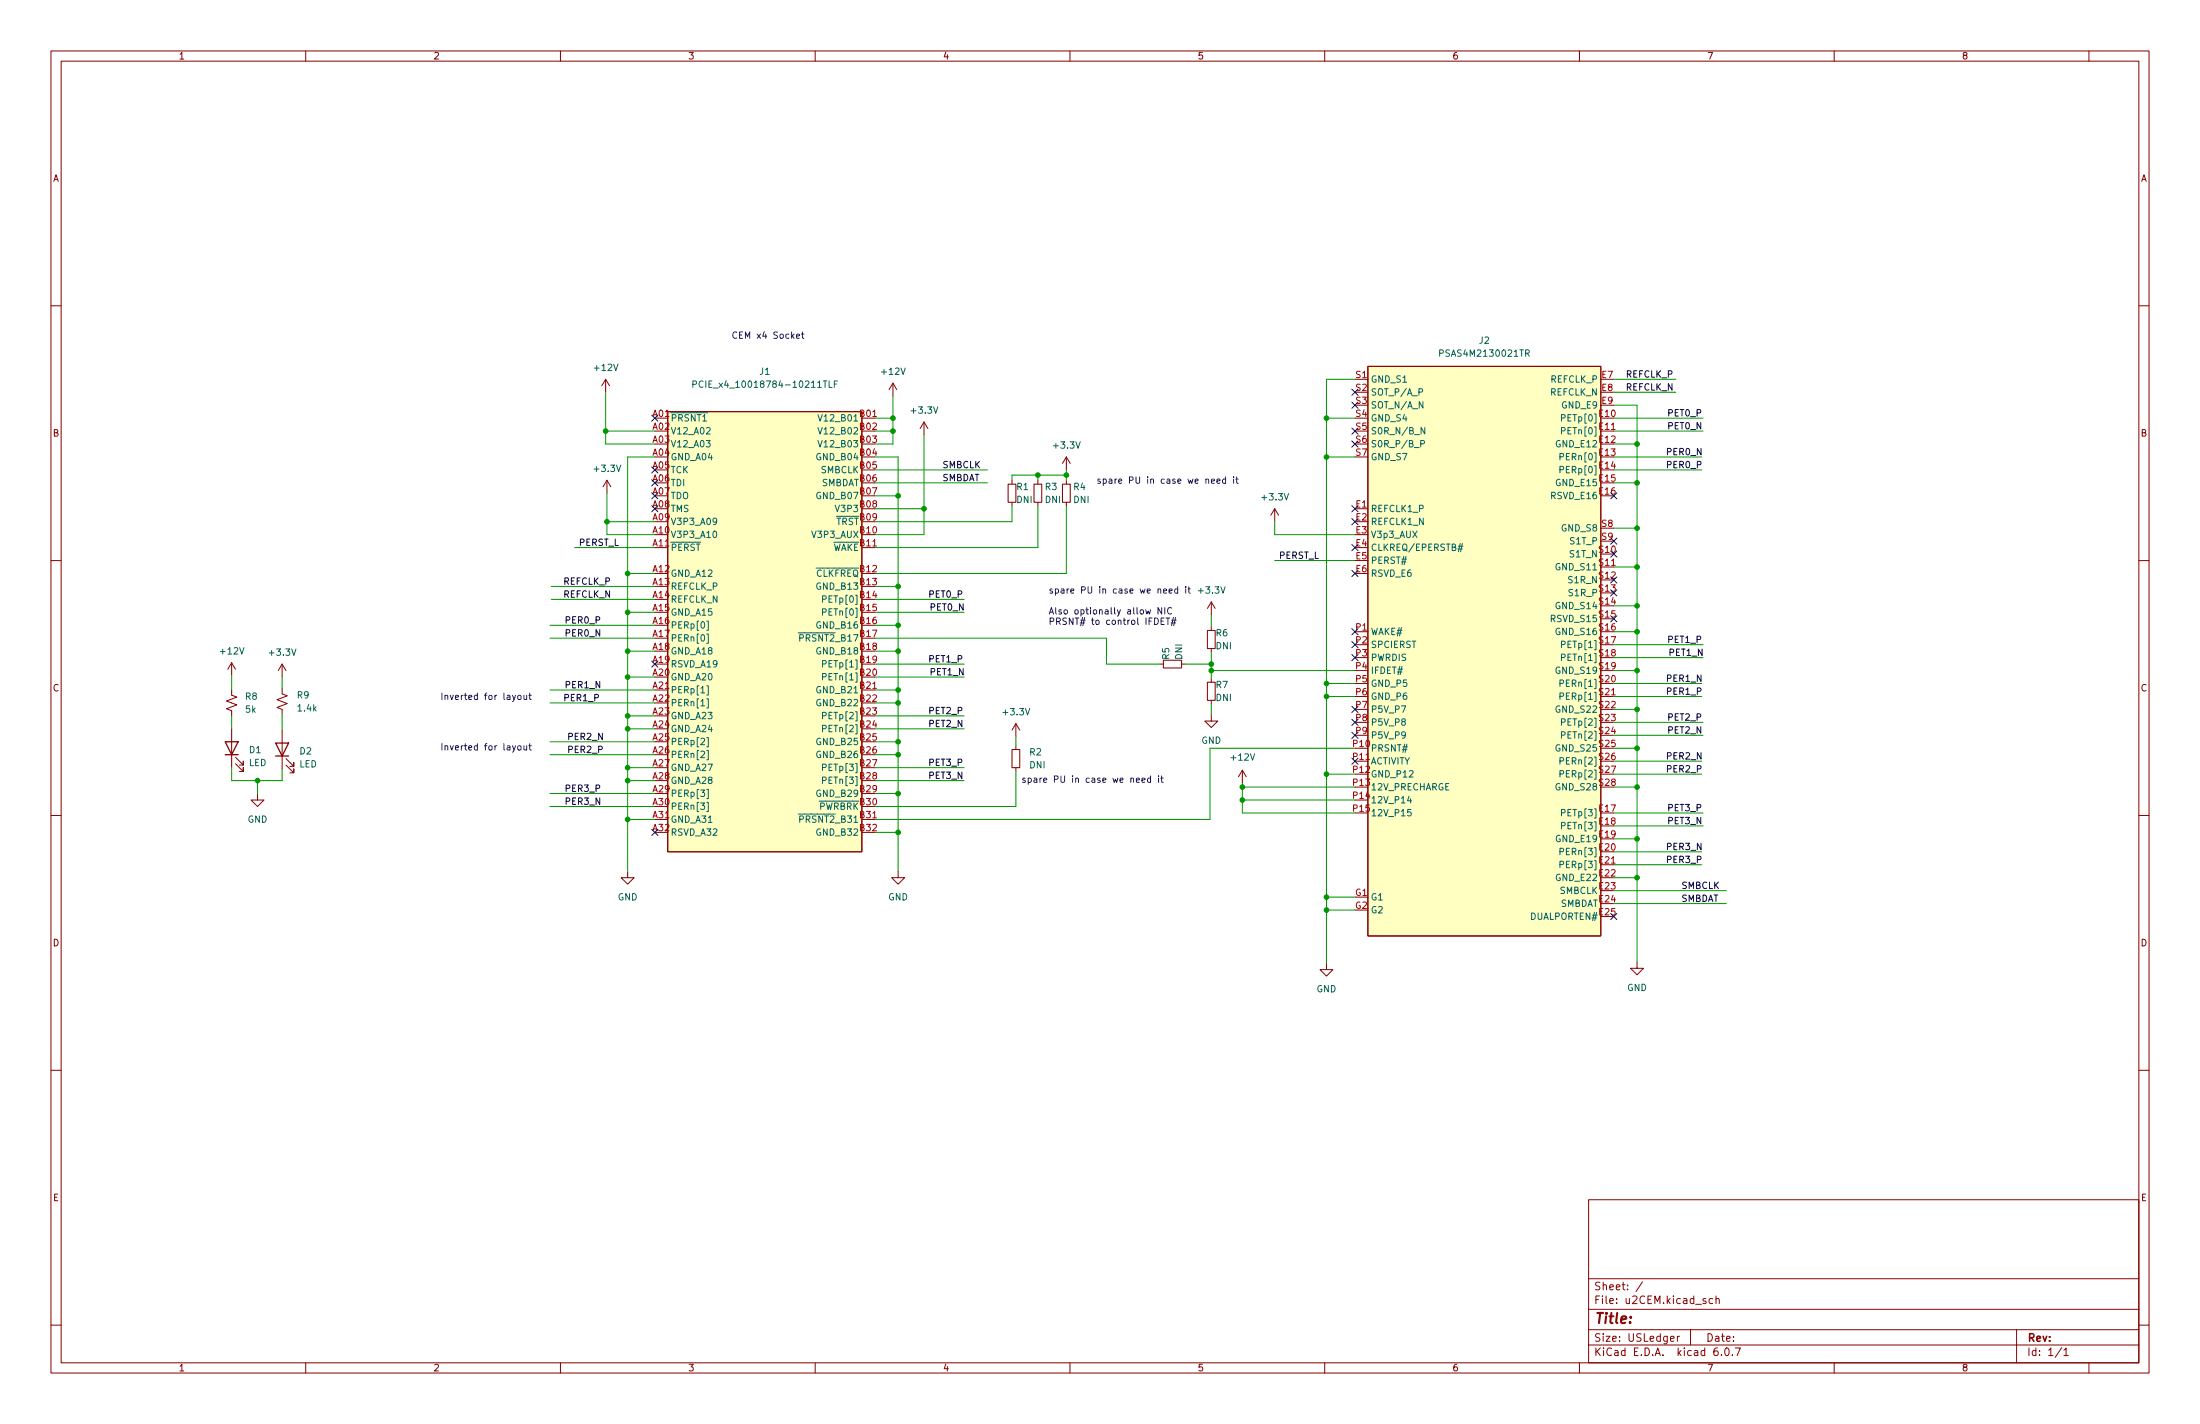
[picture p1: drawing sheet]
<svg xmlns="http://www.w3.org/2000/svg" width="432mm" height="279mm" viewBox="0 0 432 279" stroke-linecap="round" stroke-linejoin="round" font-family="sans-serif">
<g fill="none" stroke="#840000" stroke-width=".2">
<path d="M10 10h411.8v259.4h-411.8zM12 12h407.8v255.4h-407.8zM60 10v2M110 10v2M160 10v2M210 10v2M260 10v2M310 10v2M360 10v2M410 10v2M10 60h2M419.8 60h2"/>
<path d="M118.9 74.4l-.8 1.3M118.9 74.4v2.6M118.9 74.4l.7 1.3M175.3 75.2l-.8 1.3M175.3 75.2v2.5M175.3 75.2l.7 1.3M268.5 71.9h45.7v111.7h-45.7zM119.1 94.2l-.7 1.3M119.1 94.2v2.6M119.1 94.2l.8 1.3M131.1 80.8h38.1v86.3h-38.1zM181.4 82.8l-.8 1.3"/>
<path d="M181.4 82.8v2.5M181.4 82.8l.7 1.3M197.9 95h1.5v3.6h-1.5zM198.6 94.2v.8M198.6 98.6v.7M202.9 95h1.6v3.6h-1.6zM203.7 94.2v.8M203.7 98.6v.7M208.5 95h1.6v3.6h-1.6zM209.3 89.7l-.8 1.2M209.3 89.7v2.5M209.3 94.2v.8"/>
<path d="M209.3 98.6v.7M209.3 89.7l.8 1.2M250.2 99.8l-.8 1.3M250.2 99.8v2.6M250.2 99.8l.8 1.3M10 110h2M237.7 118.1l-.7 1.3M237.7 118.1v2.6M237.7 118.1l.8 1.3M419.8 110h2M45.5 135.4v1l1 .4-2.1 .7 2.1 .8-2.1 .8 1.1 .3v1.1M45.5 130v2.6"/>
<path d="M45.5 130l-.8 1.3M45.5 130l.7 1.3M55.4 135.1v1l1 .4-2 .8 2 .7-2 .8 1 .4v1M55.4 130.3v2.5M55.4 130.3l-.8 1.3M55.4 130.3l.7 1.3M227.6 130.3h.7M228.3 129.5h3.6v1.6h-3.6zM231.9 130.3h.8M237 123.7h1.5v3.6h-1.5zM237 133.9h1.5v3.5h-1.5zM237.7 122.9v.8"/>
<path d="M237.7 127.3v.7M237.7 133.1v.8M237.7 137.4v.8M10 160h2M45.5 143v7.6M46.2 149.9l1.6 1.5v-.8v.8h-.8M46.2 148.6l1.6 1.5v-.7v.7h-.8M50.5 155.7v1.3h1.3l-1.3 1.2-1.2-1.2h1.2M55.4 143.3v7.6M56.1 150.1l1.6 1.5v-.7v.7h-.8M56.1 148.8l1.6 1.6v-.8v.8h-.8M198.6 147.1h1.6v3.5h-1.6z"/>
<path d="M199.4 142v2.5M199.4 146.3v.8M199.4 150.6v.8M199.4 142l-.8 1.3M199.4 142l.8 1.3M237.7 140.2v1.3h1.3l-1.3 1.2-1.2-1.2h1.2M243.8 151.1l-.7 1.3M243.8 151.1v2.6M243.8 151.1l.8 1.3M419.8 160h2M123.2 170.9v1.3h1.3l-1.3 1.3-1.3-1.3h1.3M176.3 170.9v1.3h1.2l-1.2 1.3-1.3-1.3h1.3"/>
<path d="M260.3 189v1.2h1.3l-1.3 1.3-1.2-1.3h1.2M321.3 188.7v1.3h1.3l-1.3 1.3-1.3-1.3h1.3M10 210h2M419.8 210h2M311.8 235.4h108v32h-108zM10 260h2M311.8 256.9h108M311.8 250.9h108M322.4 251.5l-1.3 1.9M334.8 254.9l-.4-.1-.2 .2 .1 .2 .5 .2v.3h-.6M336.2 254.9l-.5-.1-.3 .3 .2 .6h.6M336.8 254.9l.2-.1 .4 .1v.9"/>
<path d="M336.8 254.3v1.5M419.8 260h2M60 267.4v2M110 267.4v2M160 267.4v2M210 267.4v2M260 267.4v2M310 267.4v2M311.8 263.9h108M311.8 260.9h108M327.9 262.7l.7-.2-.1-.3h-.4l-.2 .2v.7h.6M329.2 262.2v1"/>
<path d="M329.7 262.2l-.5 .3M331.8 260.9v3M337.1 264.5a.59 .59 0 0 0-.7 .6v.6l.1 .2 .4 .1 .3-.2v-.5l-.1-.2-.4-.1-.3 .3M337.9 265.8v.2M338.7 264.6l.2-.1a.8 .8 0 0 1 .5 .7 .8 .8 0 0 1-.5 .8l-.2-.2-.2-.4zM340 265.8v.2M340.6 264.5h1l-.7 1.5M360 267.4v2M395.8 260.9v6.5M404.7 264.4l-1.3 1.9M405.1 264.9l.4-.4v1.5M405.1 266h.8"/>
<path d="M410 267.4v2"/>
</g>
<path d="M44.2 145.5h2.5l-1.2 2.6zM44.2 148.1h2.5M54.1 145.8h2.5l-1.2 2.5zM54.1 148.3h2.5" fill="none" stroke="#840000" stroke-width=".25"/>
<g fill="#ffffc2" stroke="#ffffc2" stroke-width=".2">
<path d="M131.1 80.8h38.1v86.3h-38.1z"/>
<path d="M268.5 71.9h45.7v111.7h-45.7z"/>
</g>
<g fill="none" stroke="#006464" stroke-width=".2">
<path d="M136 75.4l.6-.1 .1-.4-.7-.2v1.3M138 74.9a.6 .6 0 0 0-.8 .4 .6 .6 0 0 0 .5 .7l.3-.1M162.7 74.7v1.3h.6M163.8 75.3h.4M164.4 74.7h-.6v1.3M278.5 76.9h.6l.1-.2v-.3l-.7-.1v1.2M282.6 69.3h.6v-.5l-.6-.2v1.3M299.4 69.3h.6l.1-.5-.7-.2v1.3M299.7 69.3l.5 .6M138.7 84l.4-.1 .3 .3-.8 1h.8M160.5 81.3l.5 1.3 .4-1.3M160.5 83.9l.5 1.3 .4-1.3"/>
<path d="M160.5 86.4l.5 1.3 .4-1.3M278.9 87.1l.6-.1 .1-.2-.1-.3-.6-.1v1.3M279.6 83.9v1.3l-.7-1.3v1.3M306.2 89.6h.6l.1-.2-.1-.3-.6-.1v1.2M306.2 92.2l.6-.1 .1-.2-.1-.3-.6-.1v1.3M306.5 82h.6v-.5l-.6-.2v1.3M306.5 84.6l.6-.1v-.5l-.6-.1v1.3M140.1 104.3l.1-.1a.68 .68 0 0 1 .5 .6 .68 .68 0 0 1-.5 .7l-.3-.5zM140.7 102.2l-.3 .3-.3-.1-.2-.2 .1-.4 .4-.1 .3 .2-.1 .7-.2 .3h-.3M161.4 117.6l.6-.1 .1-.5-.7-.1v1.3M286.1 107.7h.9M286.2 107.2h.9"/>
<path d="M286.6 106.6l-.4 1.7M287 106.6l-.3 1.7M138.7 121.9h.3v1.8h-.3M138.7 124.4h.3v1.8h-.3M138.7 134.6h.3v1.8h-.3M138.7 137.1h.3v1.8h-.3M161.4 120.1h.6l.1-.5-.7-.2v1.3M161.4 130.3l.6-.1 .1-.5-.7-.1v1.3M161.4 132.8h.6l.1-.5-.7-.2v1.3M306.2 134.1l.6-.1 .1-.2-.1-.3-.6-.1v1.3M306.2 136.6h.6l.1-.2-.1-.3-.6-.1v1.2M306.5 126.5l.6-.1v-.5l-.6-.1v1.3"/>
<path d="M306.5 129l.6-.1v-.4l-.6-.2v1.3M138.7 144.7h.3v1.8h-.3M138.7 147.3h.3v1.8h-.3M138.7 154.9h.3v1.8h-.3M138.7 157.4h.3v1.8h-.3M161.4 140.4h.6l.1-.5-.7-.1v1.2M161.4 143l.6-.1 .1-.5-.7-.1v1.3M161.4 150.6l.6-.1 .1-.5-.7-.1v1.3M161.4 153.1h.6l.1-.5-.7-.1v1.2M276.6 156.2l-.3 .9h.7M276.9 156.7v.8M276.9 158.8h-.6v.6l.1-.1 .5 .1 .1 .1-.1 .5-.2 .1-.4-.1"/>
<path d="M306.2 149.3h.6l.1-.2-.1-.3-.6-.1v1.2M306.2 151.9l.6-.1 .1-.2-.1-.3-.6-.1v1.3M306.5 159.5l.6-.1v-.5l-.6-.1v1.3M306.5 141.7l.6-.1v-.4l-.6-.2v1.3M306.5 144.2h.6v-.5l-.6-.1v1.2M306.2 167.1l.6-.1 .1-.1-.1-.3-.6-.2v1.3M306.2 169.6h.6l.1-.2-.1-.3-.6-.1v1.2M306.5 162h.6v-.5l-.6-.1v1.2"/>
</g>
<g fill="none" stroke="#0000c2" stroke-width=".2">
<path d="M156.3 66l.7-.2-.1-.2-.4-.1-.2 .2 .1 .6h.5M157.3 65.5h.5M157.5 65.1v1.1l.3 .2M237.8 94.4l.6-.1-.1-.2-.3-.1-.2 .2v.6h.5M238.9 94.4l.6-.1-.1-.2-.4-.1-.1 .2v.6h.5M240.6 94.1l-.4-.1-.3 .2 .2 .6h.5M240.6 93.6v1.2M242.1 93.6v.1M242.1 94v.8M242.5 94h.5M242.7 93.6v1.1l.3 .1M224.9 119.6l.2 .9 .3-.6 .2 .6 .2-.9"/>
<path d="M228 119.2v1.3l-.7-1.3v1.3M228.4 116l.6-.2-.1-.2-.3-.1-.2 .2v.6h.5M228.6 119.2v1.3M229.5 116l.6-.2-.1-.2-.4-.1-.1 .2v.6h.5M229.9 119.3a.6 .6 0 0 0-.8 .5 .6 .6 0 0 0 .6 .7l.2-.1M231.2 115.6l-.4-.1-.2 .3 .1 .5h.5M231.2 115.1v1.3M232.7 115.1v.1M232.7 115.5v.9M233.2 115.5h.4M233.3 115.1v1.1l.3 .2M101.2 136.4l-.4 1.2-.2 .1"/>
<path d="M101.7 136.5l.3-.1 .3 .3v.3l-.3 .3-.4-.3zM102.8 136.4l.1 .8 .5-.1M103.4 136.4v.9M103.8 136.4h.5M104 136v1.1l.3 .2M227.9 121.9h.4M228.5 121.3h-.6v1.2h.6M228.9 121.3h.7M229.2 121.3v1.2M229.8 122.2h.9M229.9 121.7h1M230.3 121.1l-.4 1.7"/>
<path d="M230.7 121.1l-.3 1.7M101.2 146.3l-.4 1.2-.2 .1M101.7 146.4l.3-.1 .3 .3v.3l-.3 .3-.4-.3zM102.8 146.3l.1 .8 .5-.1M103.4 146.3v.9M103.8 146.3h.5M104 145.9v1.1l.3 .2M223 153.1l.6-.1v-.3h-.4l-.2 .1 .1 .7h.5M224.1 153.1l.6-.1v-.3h-.4l-.2 .1 .1 .7h.5M225.8 152.7h-.3l-.3 .2 .1 .6h.5M225.8 152.2v1.3M227.4 152.2v.2"/>
<path d="M227.4 152.7v.8M227.8 152.7h.5M228 152.2v1.1l.3 .2"/>
</g>
<g fill="none" stroke="#009600" stroke-width=".2">
<path d="M118.9 77v10.1h9.6M175.3 77.7v9.4h-3.6M265.9 74.4h-5.6v114.6M316.7 74.4h12.2M316.7 79.5h4.6v109.2M316.7 77h12.2M118.9 84.6h9.6M119.1 96.8v8.1h9.4M128.5 89.7h-5.3v81.2M171.7 97.3h4.6M171.7 89.7h4.6v81.2M171.7 99.8h9.7"/>
<path d="M171.7 84.6h3.6M171.7 94.7h22.1M171.7 92.2h22.1M171.7 82h3.6M181.4 85.3v19.6h-9.7M198.6 99.3v3.1h-26.9M203.7 93.2v1M203.7 99.3v8.1h-32M209.3 92.2v2M209.3 99.3v13.2h-37.6M209.3 93.2h-10.7v1M260.3 89.7h5.6"/>
<path d="M260.3 82h5.6M316.7 89.7h17.3M316.7 87.1h4.6M316.7 84.6h17.6M316.7 94.7h4.6M316.7 92.2h17.3M316.7 82h17.6M108.2 117.6h20.3M108.2 115.1h20.3M112.8 107.4h15.7M119.1 102.4h9.4M123.2 112.5h5.3"/>
<path d="M171.7 117.6h17.5M171.7 115.1h4.6M250.2 102.4v2.5h15.7M250.2 110h15.7M316.7 103.6h4.6M316.7 111.3h4.6M316.7 118.9h4.6M45.5 132.6v2.8M55.4 132.8v2.3M107.9 135.4h20.6M107.9 125.2h20.6M107.9 122.7h20.6"/>
<path d="M107.9 137.9h20.6M123.2 132.8h5.3M123.2 120.1h5.3M123.2 127.8h5.3M171.7 132.8h17.5M171.7 135.4h4.6M171.7 130.3h17.5M171.7 125.2h45.5v5.1h10.4M171.7 120.1h17.5M171.7 122.7h4.6M171.7 127.8h4.6M171.7 137.9h4.6"/>
<path d="M232.7 130.3h5M237.7 120.7v2.2M237.7 128v5.1M237.7 138.2v2M237.7 131.6h28.2M260.3 134.1h5.6M260.3 136.7h5.6M316.7 134.1h17.3M316.7 136.7h17.3M316.7 131.6h4.6M316.7 139.2h4.6M316.7 124h4.6"/>
<path d="M316.7 126.5h17.6M316.7 129h17.6M45.5 150.6v2.6h9.9v-2.3M45.5 140.5v2.5M50.5 153.2v2.5M55.4 140.2v3.1M107.9 158.2h20.6M107.9 148.1h20.6M107.9 155.7h20.6M107.9 145.5h20.6M123.2 150.6h5.3M123.2 143h5.3"/>
<path d="M123.2 140.5h5.3M123.2 153.2h5.3M171.7 150.6h17.5M171.7 143h17.5M171.7 140.5h17.5M171.7 153.2h17.5M171.7 148.1h4.6M171.7 155.7h4.6M171.7 145.5h4.6M199.4 151.4v6.8h-27.7M199.4 144.5v1.8M243.8 154.4h22.1"/>
<path d="M243.8 153.7v5.8h22.1M243.8 157h22.1M260.3 151.9h5.6M265.9 146.8h-28.4v14h-65.8M316.7 154.4h4.6M316.7 159.5h17.6M316.7 151.9h17.3M316.7 149.4h17.3M316.7 146.8h4.6M316.7 141.7h17.6M316.7 144.3h17.6M123.2 160.8h5.3"/>
<path d="M171.7 163.3h4.6M260.3 176h5.6M260.3 178.6h5.6M316.7 162.1h17.6M316.7 174.8h22.1M316.7 164.6h4.6M316.7 169.7h17.3M316.7 177.3h22.1M316.7 167.1h17.3M316.7 172.2h4.6"/>
</g>
<g fill="none" stroke="#000084" stroke-width=".2">
<path d="M265.3 76.4l1.2 1.2M265.3 78.9l1.2 1.2M266.5 76.4l-1.2 1.2M266.5 78.9l-1.2 1.2M127.9 94.1l1.2 1.3M127.9 91.6l1.2 1.2M127.9 96.7l1.2 1.2M127.9 99.2l1.2 1.2M127.9 81.4l1.2 1.3M129.1 94.1l-1.2 1.3M129.1 91.6l-1.2 1.2M129.1 96.7l-1.2 1.2"/>
<path d="M129.1 99.2l-1.2 1.2M129.1 81.4l-1.2 1.3M265.3 99.2l1.2 1.2M265.3 84l1.2 1.2M265.3 86.5l1.2 1.2M266.5 99.2l-1.2 1.2M266.5 84l-1.2 1.2M266.5 86.5l-1.2 1.2M316.1 96.7l1.2 1.2M317.3 96.7l-1.2 1.2M265.3 111.9l1.2 1.2M265.3 101.8l1.2 1.2"/>
<path d="M265.3 106.8l1.2 1.3M266.5 111.9l-1.2 1.2M266.5 101.8l-1.2 1.2M266.5 106.8l-1.2 1.3M316.1 115.7l1.2 1.2M316.1 108.1l1.2 1.2M316.1 105.6l1.2 1.2M316.1 113.2l1.2 1.2M317.3 115.7l-1.2 1.2M317.3 108.1l-1.2 1.2M317.3 105.6l-1.2 1.2M317.3 113.2l-1.2 1.2"/>
<path d="M127.9 129.7l1.2 1.2M129.1 129.7l-1.2 1.2M265.3 125.9l1.2 1.2M265.3 128.4l1.2 1.2M265.3 138.6l1.2 1.2M265.3 123.3l1.2 1.3M266.5 125.9l-1.2 1.2M266.5 128.4l-1.2 1.2M266.5 138.6l-1.2 1.2M266.5 123.3l-1.2 1.3M316.1 120.8l1.2 1.2M317.3 120.8l-1.2 1.2"/>
<path d="M265.3 143.7l1.2 1.2M265.3 141.1l1.2 1.2M265.3 148.7l1.2 1.3M266.5 143.7l-1.2 1.2M266.5 141.1l-1.2 1.2M266.5 148.7l-1.2 1.3M127.9 162.7l1.2 1.2M129.1 162.7l-1.2 1.2M316.1 179.2l1.2 1.2M317.3 179.2l-1.2 1.2"/>
</g>
<g fill="#009600" stroke="#009600" stroke-width=".2">
<circle cx="260.3" cy="136.7" r=".46"/>
<circle cx="260.3" cy="134.1" r=".46"/>
<circle cx="237.7" cy="130.3" r=".46"/>
<circle cx="237.7" cy="131.6" r=".46"/>
<circle cx="321.3" cy="146.8" r=".46"/>
<circle cx="321.3" cy="164.6" r=".46"/>
<circle cx="321.3" cy="172.2" r=".46"/>
<circle cx="321.3" cy="154.4" r=".46"/>
<circle cx="321.3" cy="87.1" r=".46"/>
<circle cx="321.3" cy="94.7" r=".46"/>
<circle cx="321.3" cy="103.6" r=".46"/>
<circle cx="260.3" cy="151.9" r=".46"/>
<circle cx="243.8" cy="157" r=".46"/>
<circle cx="260.3" cy="176" r=".46"/>
<circle cx="243.8" cy="154.4" r=".46"/>
<circle cx="260.3" cy="178.6" r=".46"/>
<circle cx="321.3" cy="131.6" r=".46"/>
<circle cx="321.3" cy="139.2" r=".46"/>
<circle cx="321.3" cy="111.3" r=".46"/>
<circle cx="321.3" cy="124" r=".46"/>
<circle cx="321.3" cy="118.9" r=".46"/>
<circle cx="260.3" cy="82" r=".46"/>
<circle cx="260.3" cy="89.7" r=".46"/>
<circle cx="176.3" cy="115.1" r=".46"/>
<circle cx="175.3" cy="82" r=".46"/>
<circle cx="209.3" cy="93.2" r=".46"/>
<circle cx="176.3" cy="163.3" r=".46"/>
<circle cx="176.3" cy="148.1" r=".46"/>
<circle cx="176.3" cy="145.5" r=".46"/>
<circle cx="176.3" cy="155.7" r=".46"/>
<circle cx="175.3" cy="84.6" r=".46"/>
<circle cx="176.3" cy="97.3" r=".46"/>
<circle cx="176.3" cy="122.7" r=".46"/>
<circle cx="176.3" cy="127.8" r=".46"/>
<circle cx="176.3" cy="135.4" r=".46"/>
<circle cx="181.4" cy="99.8" r=".46"/>
<circle cx="176.3" cy="137.9" r=".46"/>
<circle cx="203.7" cy="93.2" r=".46"/>
<circle cx="123.2" cy="127.8" r=".46"/>
<circle cx="123.2" cy="143" r=".46"/>
<circle cx="123.2" cy="140.5" r=".46"/>
<circle cx="123.2" cy="132.8" r=".46"/>
<circle cx="123.2" cy="160.8" r=".46"/>
<circle cx="123.2" cy="153.2" r=".46"/>
<circle cx="123.2" cy="150.6" r=".46"/>
<circle cx="123.2" cy="120.1" r=".46"/>
<circle cx="123.2" cy="112.5" r=".46"/>
<circle cx="119.1" cy="102.4" r=".46"/>
<circle cx="118.9" cy="84.6" r=".46"/>
<circle cx="50.5" cy="153.2" r=".46"/>
</g>
<text font-size="2.8" fill="#840000" x="312.8" y="259.7">Title:</text>
<g font-size="2.1" fill="#840000">
<text x="312.8" y="255.9">File: u2CEM.kicad_sch</text>
<text x="312.8" y="253.2">Sheet: /</text>
<text x="312.8" y="263.2">Size: USLedger</text>
<text x="334.8" y="263.2">Date:</text>
<text x="397.8" y="263.2">Rev:</text>
<text x="312.8" y="266">KiCad E.D.A. kicad 6.0.7</text>
<text x="397.8" y="266">Id: 1/1</text>
</g>
<g font-size="1.8" fill="#840000">
<text x="35" y="11.7">1</text>
<text x="85" y="11.7">2</text>
<text x="135" y="11.7">3</text>
<text x="185" y="11.7">4</text>
<text x="235" y="11.7">5</text>
<text x="285" y="11.7">6</text>
<text x="335" y="11.7">7</text>
<text x="385" y="11.7">8</text>
<text x="10.3" y="35.6">A</text>
<text x="420.1" y="35.6">A</text>
<text x="10.3" y="85.7">B</text>
<text x="420.1" y="85.7">B</text>
<text x="10.3" y="135.6">C</text>
<text x="420.1" y="135.6">C</text>
<text x="10.3" y="185.7">D</text>
<text x="420.1" y="185.7">D</text>
<text x="10.4" y="235.7">E</text>
<text x="420.2" y="235.7">E</text>
<text x="35" y="269.1">1</text>
<text x="85" y="269.1">2</text>
<text x="135" y="269.1">3</text>
<text x="185" y="269.1">4</text>
<text x="235" y="269.1">5</text>
<text x="285" y="269.1">6</text>
<text x="335" y="269.1">7</text>
<text x="385" y="269.1">8</text>
</g>
<g font-size="1.8" fill="#0000c2">
<text x="143.5" y="66.5">CEM x4 Socket</text>
<text x="215.1" y="94.9">spare PU in case we need it</text>
<text x="205.7" y="116.5">spare PU in case we need it</text>
<text x="205.7" y="120.5">Also optionally allow NIC</text>
<text x="205.7" y="122.6">PRSNT# to control IFDET#</text>
<text x="86.4" y="137.3">Inverted for layout</text>
<text x="86.4" y="147.2">Inverted for layout</text>
<text x="200.4" y="153.6">spare PU in case we need it</text>
</g>
<g font-size="1.8" fill="#006464">
<text x="283.1" y="70">PSAS4M2130021TR</text>
<text x="290.4" y="67.4">J2</text>
<text x="116.8" y="72.8">+12V</text>
<text x="137.8" y="76.1">PCIE_x4_10018784-10211TLF</text>
<text x="149.1" y="73.5">J1</text>
<text x="173.2" y="73.5">+12V</text>
<text x="269" y="75.1">GND_S1</text>
<text x="269" y="77.6">SOT_P/A_P</text>
<text x="304.3" y="77.6">REFCLK_N</text>
<text x="304.4" y="75.1">REFCLK_P</text>
<text x="131.6" y="82.7">~{PRSNT1}</text>
<text x="161.3" y="82.7">V12_B01</text>
<text x="179" y="81.2">+3.3V</text>
<text x="269" y="80.1">SOT_N/A_N</text>
<text x="269" y="82.7">GND_S4</text>
<text x="306.6" y="80.1">GND_E9</text>
<text x="307" y="82.7">PETp[0]</text>
<text x="131.6" y="85.2">V12_A02</text>
<text x="131.6" y="87.8">V12_A03</text>
<text x="161.3" y="85.2">V12_B02</text>
<text x="161.3" y="87.8">V12_B03</text>
<text x="207" y="88">+3.3V</text>
<text x="269" y="85.2">S0R_N/B_N</text>
<text x="269" y="87.8">S0R_P/B_P</text>
<text x="305.6" y="87.8">GND_E12</text>
<text x="307" y="85.2">PETn[0]</text>
<text x="116.8" y="92.6">+3.3V</text>
<text x="131.6" y="90.3">GND_A04</text>
<text x="131.6" y="92.8">TCK</text>
<text x="131.6" y="95.4">TDI</text>
<text x="160.5" y="90.3">GND_B04</text>
<text x="161.1" y="92.8">SMBCLK</text>
<text x="161.1" y="95.4">SMBDAT</text>
<text x="269" y="90.3">GND_S7</text>
<text x="305.6" y="95.4">GND_E15</text>
<text x="306.8" y="90.3">PERn[0]</text>
<text x="306.8" y="92.8">PERp[0]</text>
<text x="131.6" y="97.9">TDO</text>
<text x="131.6" y="100.5">TMS</text>
<text x="160.5" y="97.9">GND_B07</text>
<text x="164.3" y="100.5">V3P3</text>
<text x="199.5" y="98.7">DNI</text>
<text x="199.6" y="96.1">R1</text>
<text x="205.1" y="98.7">DNI</text>
<text x="205.2" y="96.1">R3</text>
<text x="210.7" y="98.7">DNI</text>
<text x="210.8" y="96.1">R4</text>
<text x="247.9" y="98.2">+3.3V</text>
<text x="269" y="100.5">REFCLK1_P</text>
<text x="304.6" y="97.9">RSVD_E16</text>
<text x="131.6" y="103">V3P3_A09</text>
<text x="131.6" y="105.5">V3P3_A10</text>
<text x="159.6" y="105.5">V3P3_AUX</text>
<text x="162.7" y="103">~{TRST}</text>
<text x="269" y="103">REFCLK1_N</text>
<text x="269" y="105.5">V3p3_AUX</text>
<text x="306.6" y="104.3">GND_S8</text>
<text x="308.3" y="106.8">S1T_P</text>
<text x="131.6" y="108.1">~{PERST}</text>
<text x="131.6" y="113.2">GND_A12</text>
<text x="158.7" y="113.2">~{CLKFREQ}</text>
<text x="161.9" y="108.1">~{WAKE}</text>
<text x="269" y="108.1">CLKREQ/EPERSTB#</text>
<text x="269" y="110.6">PERST#</text>
<text x="269" y="113.2">RSVD_E6</text>
<text x="305.6" y="111.9">GND_S11</text>
<text x="308.2" y="109.3">S1T_N</text>
<text x="131.6" y="115.7">REFCLK_P</text>
<text x="131.6" y="118.2">REFCLK_N</text>
<text x="160.5" y="115.7">GND_B13</text>
<text x="162" y="118.2">PETp[0]</text>
<text x="235.4" y="116.5">+3.3V</text>
<text x="305.6" y="119.5">GND_S14</text>
<text x="308" y="114.4">S1R_N</text>
<text x="308.1" y="117">S1R_P</text>
<text x="131.6" y="120.8">GND_A15</text>
<text x="131.6" y="123.3">PERp[0]</text>
<text x="131.6" y="125.9">PERn[0]</text>
<text x="156.1" y="125.9">~{PRSNT2}_B17</text>
<text x="160.5" y="123.3">GND_B16</text>
<text x="162" y="120.8">PETn[0]</text>
<text x="238.7" y="124.8">R6</text>
<text x="269" y="124.6">WAKE#</text>
<text x="304.6" y="122">RSVD_S15</text>
<text x="305.6" y="124.6">GND_S16</text>
<text x="43.4" y="128.4">+12V</text>
<text x="53" y="128.7">+3.3V</text>
<text x="131.6" y="128.4">GND_A18</text>
<text x="131.6" y="130.9">RSVD_A19</text>
<text x="160.5" y="128.4">GND_B18</text>
<text x="162" y="130.9">PETp[1]</text>
<text x="229.5" y="129.4" transform="rotate(-90 229.5 129.4)">R5</text>
<text x="232" y="129.4" transform="rotate(-90 232 129.4)">DNI</text>
<text x="238.7" y="127.4">DNI</text>
<text x="269" y="127.1">SPCIERST</text>
<text x="269" y="129.7">PWRDIS</text>
<text x="307" y="127.1">PETp[1]</text>
<text x="307" y="129.7">PETn[1]</text>
<text x="48.2" y="137.3">R8</text>
<text x="58.4" y="137">R9</text>
<text x="131.6" y="133.5">GND_A20</text>
<text x="131.6" y="136">PERp[1]</text>
<text x="160.5" y="136">GND_B21</text>
<text x="162" y="133.5">PETn[1]</text>
<text x="238.7" y="137.5">DNI</text>
<text x="238.7" y="135">R7</text>
<text x="269" y="132.2">IFDET#</text>
<text x="269" y="134.7">GND_P5</text>
<text x="269" y="137.3">GND_P6</text>
<text x="305.6" y="132.2">GND_S19</text>
<text x="306.8" y="134.7">PERn[1]</text>
<text x="306.8" y="137.3">PERp[1]</text>
<text x="48.2" y="139.8">5k</text>
<text x="58.6" y="139.6">1.4k</text>
<text x="131.6" y="138.6">PERn[1]</text>
<text x="131.6" y="141.1">GND_A23</text>
<text x="131.6" y="143.6">GND_A24</text>
<text x="160.5" y="138.6">GND_B22</text>
<text x="162" y="141.1">PETp[2]</text>
<text x="162" y="143.6">PETn[2]</text>
<text x="197.1" y="140.3">+3.3V</text>
<text x="269" y="139.8">P5V_P7</text>
<text x="269" y="142.4">P5V_P8</text>
<text x="305.6" y="139.8">GND_S22</text>
<text x="307" y="142.4">PETp[2]</text>
<text x="49" y="147.8">D1</text>
<text x="58.9" y="148">D2</text>
<text x="131.6" y="146.2">PERp[2]</text>
<text x="131.6" y="148.7">PERn[2]</text>
<text x="160.5" y="146.2">GND_B25</text>
<text x="160.5" y="148.7">GND_B26</text>
<text x="202.1" y="148.2">R2</text>
<text x="235.8" y="145.9">GND</text>
<text x="241.8" y="149.2">+12V</text>
<text x="269" y="147.4">PRSNT#</text>
<text x="269" y="150">ACTIVITY</text>
<text x="269" y="144.9">P5V_P9</text>
<text x="305.6" y="147.4">GND_S25</text>
<text x="306.8" y="150">PERn[2]</text>
<text x="307" y="144.9">PETn[2]</text>
<text x="48.8" y="150.3">LED</text>
<text x="58.7" y="150.6">LED</text>
<text x="131.6" y="151.3">GND_A27</text>
<text x="131.6" y="153.8">GND_A28</text>
<text x="162" y="151.3">PETp[3]</text>
<text x="162" y="153.8">PETn[3]</text>
<text x="202.1" y="150.7">DNI</text>
<text x="269" y="152.5">GND_P12</text>
<text x="269" y="155.1">12V_PRECHARGE</text>
<text x="305.6" y="155.1">GND_S28</text>
<text x="306.8" y="152.5">PERp[2]</text>
<text x="48.6" y="161.4">GND</text>
<text x="131.6" y="156.3">PERp[3]</text>
<text x="131.6" y="158.9">PERn[3]</text>
<text x="131.6" y="161.4">GND_A31</text>
<text x="156.1" y="161.4">~{PRSNT2}_B31</text>
<text x="159.3" y="158.9">~{PWRBRK}</text>
<text x="160.5" y="156.3">GND_B29</text>
<text x="269" y="157.6">12V_P14</text>
<text x="269" y="160.1">12V_P15</text>
<text x="307" y="160.1">PETp[3]</text>
<text x="131.6" y="164">RSVD_A32</text>
<text x="160.5" y="164">GND_B32</text>
<text x="305.6" y="165.2">GND_E19</text>
<text x="306.8" y="167.8">PERn[3]</text>
<text x="307" y="162.7">PETn[3]</text>
<text x="305.6" y="172.8">GND_E22</text>
<text x="306.8" y="170.3">PERp[3]</text>
<text x="121.2" y="176.7">GND</text>
<text x="174.3" y="176.7">GND</text>
<text x="269" y="176.7">G1</text>
<text x="269" y="179.2">G2</text>
<text x="306.1" y="175.4">SMBCLK</text>
<text x="306.1" y="177.9">SMBDAT</text>
<text x="300.4" y="180.5">DUALPORTEN#</text>
<text x="258.4" y="194.7">GND</text>
<text x="319.3" y="194.4">GND</text>
</g>
<g font-size="1.8" fill="#a90000">
<text x="266.1" y="74.2">S1</text>
<text x="266.1" y="76.7">S2</text>
<text x="314.4" y="74.2">E7</text>
<text x="314.4" y="76.7">E8</text>
<text x="128.2" y="81.8">A01</text>
<text x="168.8" y="81.8">B01</text>
<text x="266.1" y="79.2">S3</text>
<text x="266.1" y="81.8">S4</text>
<text x="313.9" y="81.8">E10</text>
<text x="314.4" y="79.2">E9</text>
<text x="128.2" y="84.3">A02</text>
<text x="128.2" y="86.9">A03</text>
<text x="128.2" y="89.4">A04</text>
<text x="168.8" y="84.3">B02</text>
<text x="168.8" y="86.9">B03</text>
<text x="168.8" y="89.4">B04</text>
<text x="266.1" y="84.3">S5</text>
<text x="266.1" y="86.9">S6</text>
<text x="266.1" y="89.4">S7</text>
<text x="313.9" y="84.3">E11</text>
<text x="313.9" y="86.9">E12</text>
<text x="313.9" y="89.4">E13</text>
<text x="128.2" y="91.9">A05</text>
<text x="128.2" y="94.5">A06</text>
<text x="168.8" y="91.9">B05</text>
<text x="168.8" y="94.5">B06</text>
<text x="313.9" y="91.9">E14</text>
<text x="313.9" y="94.5">E15</text>
<text x="128.2" y="97">A07</text>
<text x="128.2" y="99.6">A08</text>
<text x="168.8" y="97">B07</text>
<text x="168.8" y="99.6">B08</text>
<text x="266.1" y="99.6">E1</text>
<text x="313.9" y="97">E16</text>
<text x="128.2" y="102.1">A09</text>
<text x="128.2" y="104.6">A10</text>
<text x="128.2" y="107.2">A11</text>
<text x="168.8" y="102.1">B09</text>
<text x="168.8" y="104.6">B10</text>
<text x="168.8" y="107.2">B11</text>
<text x="266.1" y="102.1">E2</text>
<text x="266.1" y="104.6">E3</text>
<text x="266.1" y="107.2">E4</text>
<text x="314.4" y="103.4">S8</text>
<text x="314.4" y="105.9">S9</text>
<text x="128.2" y="112.3">A12</text>
<text x="168.8" y="112.3">B12</text>
<text x="266.1" y="109.7">E5</text>
<text x="266.1" y="112.3">E6</text>
<text x="313.9" y="108.5">S10</text>
<text x="313.9" y="111">S11</text>
<text x="313.9" y="113.5">S12</text>
<text x="128.2" y="114.8">A13</text>
<text x="128.2" y="117.3">A14</text>
<text x="128.2" y="119.9">A15</text>
<text x="168.8" y="114.8">B13</text>
<text x="168.8" y="117.3">B14</text>
<text x="168.8" y="119.9">B15</text>
<text x="313.9" y="116.1">S13</text>
<text x="313.9" y="118.6">S14</text>
<text x="128.2" y="122.4">A16</text>
<text x="128.2" y="125">A17</text>
<text x="168.8" y="122.4">B16</text>
<text x="168.8" y="125">B17</text>
<text x="266.1" y="123.7">P1</text>
<text x="313.9" y="121.2">S15</text>
<text x="313.9" y="123.7">S16</text>
<text x="128.2" y="127.5">A18</text>
<text x="128.2" y="130">A19</text>
<text x="168.8" y="127.5">B18</text>
<text x="168.8" y="130">B19</text>
<text x="266.1" y="126.2">P2</text>
<text x="266.1" y="128.8">P3</text>
<text x="266.1" y="131.3">P4</text>
<text x="313.9" y="126.2">S17</text>
<text x="313.9" y="128.8">S18</text>
<text x="313.9" y="131.3">S19</text>
<text x="128.2" y="132.6">A20</text>
<text x="128.2" y="135.1">A21</text>
<text x="128.2" y="137.7">A22</text>
<text x="168.8" y="132.6">B20</text>
<text x="168.8" y="135.1">B21</text>
<text x="168.8" y="137.7">B22</text>
<text x="266.1" y="133.9">P5</text>
<text x="266.1" y="136.4">P6</text>
<text x="313.9" y="133.9">S20</text>
<text x="313.9" y="136.4">S21</text>
<text x="128.2" y="140.2">A23</text>
<text x="128.2" y="142.7">A24</text>
<text x="168.8" y="140.2">B23</text>
<text x="168.8" y="142.7">B24</text>
<text x="266.1" y="138.9">P7</text>
<text x="266.1" y="141.5">P8</text>
<text x="313.9" y="138.9">S22</text>
<text x="313.9" y="141.5">S23</text>
<text x="128.2" y="145.3">A25</text>
<text x="128.2" y="147.8">A26</text>
<text x="168.8" y="145.3">B25</text>
<text x="168.8" y="147.8">B26</text>
<text x="265.6" y="146.6">P10</text>
<text x="265.6" y="149.1">P11</text>
<text x="266.1" y="144">P9</text>
<text x="313.9" y="144">S24</text>
<text x="313.9" y="146.6">S25</text>
<text x="313.9" y="149.1">S26</text>
<text x="128.2" y="150.4">A27</text>
<text x="128.2" y="152.9">A28</text>
<text x="128.2" y="155.4">A29</text>
<text x="168.8" y="150.4">B27</text>
<text x="168.8" y="152.9">B28</text>
<text x="168.8" y="155.4">B29</text>
<text x="265.6" y="151.6">P12</text>
<text x="265.6" y="154.2">P13</text>
<text x="313.9" y="151.6">S27</text>
<text x="313.9" y="154.2">S28</text>
<text x="128.2" y="158">A30</text>
<text x="128.2" y="160.5">A31</text>
<text x="168.8" y="158">B30</text>
<text x="168.8" y="160.5">B31</text>
<text x="265.6" y="156.7">P14</text>
<text x="265.6" y="159.3">P15</text>
<text x="313.9" y="159.3">E17</text>
<text x="313.9" y="161.8">E18</text>
<text x="128.2" y="163.1">A32</text>
<text x="168.8" y="163.1">B32</text>
<text x="313.9" y="164.3">E19</text>
<text x="313.9" y="166.9">E20</text>
<text x="313.9" y="169.4">E21</text>
<text x="313.9" y="172">E22</text>
<text x="266" y="175.8">G1</text>
<text x="266" y="178.3">G2</text>
<text x="313.9" y="174.5">E23</text>
<text x="313.9" y="177">E24</text>
<text x="313.9" y="179.6">E25</text>
</g>
<g font-size="1.8" fill="#0f0f0f">
<text x="319" y="76.6">REFCLK_N</text>
<text x="319" y="74.1">REFCLK_P</text>
<text x="327.2" y="81.7">PET0_P</text>
<text x="326.9" y="89.3">PER0_N</text>
<text x="327.2" y="84.2">PET0_N</text>
<text x="184.9" y="94.4">SMBDAT</text>
<text x="184.9" y="91.9">SMBCLK</text>
<text x="326.9" y="91.9">PER0_P</text>
<text x="113.5" y="107.1">PERST_L</text>
<text x="251" y="109.6">PERST_L</text>
<text x="110.5" y="117.3">REFCLK_N</text>
<text x="110.5" y="114.7">REFCLK_P</text>
<text x="182.1" y="117.3">PET0_P</text>
<text x="182.4" y="119.8">PET0_N</text>
<text x="110.7" y="122.3">PER0_P</text>
<text x="110.7" y="124.9">PER0_N</text>
<text x="182.1" y="130">PET1_P</text>
<text x="327.2" y="126.1">PET1_P</text>
<text x="327.4" y="128.7">PET1_N</text>
<text x="110.5" y="137.6">PER1_P</text>
<text x="110.7" y="135">PER1_N</text>
<text x="182.4" y="132.5">PET1_N</text>
<text x="326.9" y="136.3">PER1_P</text>
<text x="326.9" y="133.8">PER1_N</text>
<text x="182.1" y="142.7">PET2_N</text>
<text x="182.1" y="140.1">PET2_P</text>
<text x="327.2" y="143.9">PET2_N</text>
<text x="327.2" y="141.4">PET2_P</text>
<text x="111.3" y="147.7">PER2_P</text>
<text x="111.3" y="145.2">PER2_N</text>
<text x="326.9" y="149">PER2_N</text>
<text x="110.7" y="155.4">PER3_P</text>
<text x="182.1" y="152.8">PET3_N</text>
<text x="182.1" y="150.3">PET3_P</text>
<text x="326.9" y="151.5">PER2_P</text>
<text x="110.7" y="157.9">PER3_N</text>
<text x="327.2" y="159.2">PET3_P</text>
<text x="327.2" y="161.7">PET3_N</text>
<text x="326.9" y="166.8">PER3_N</text>
<text x="326.9" y="169.3">PER3_P</text>
<text x="329.9" y="176.9">SMBDAT</text>
<text x="329.9" y="174.4">SMBCLK</text>
</g>
</svg>
